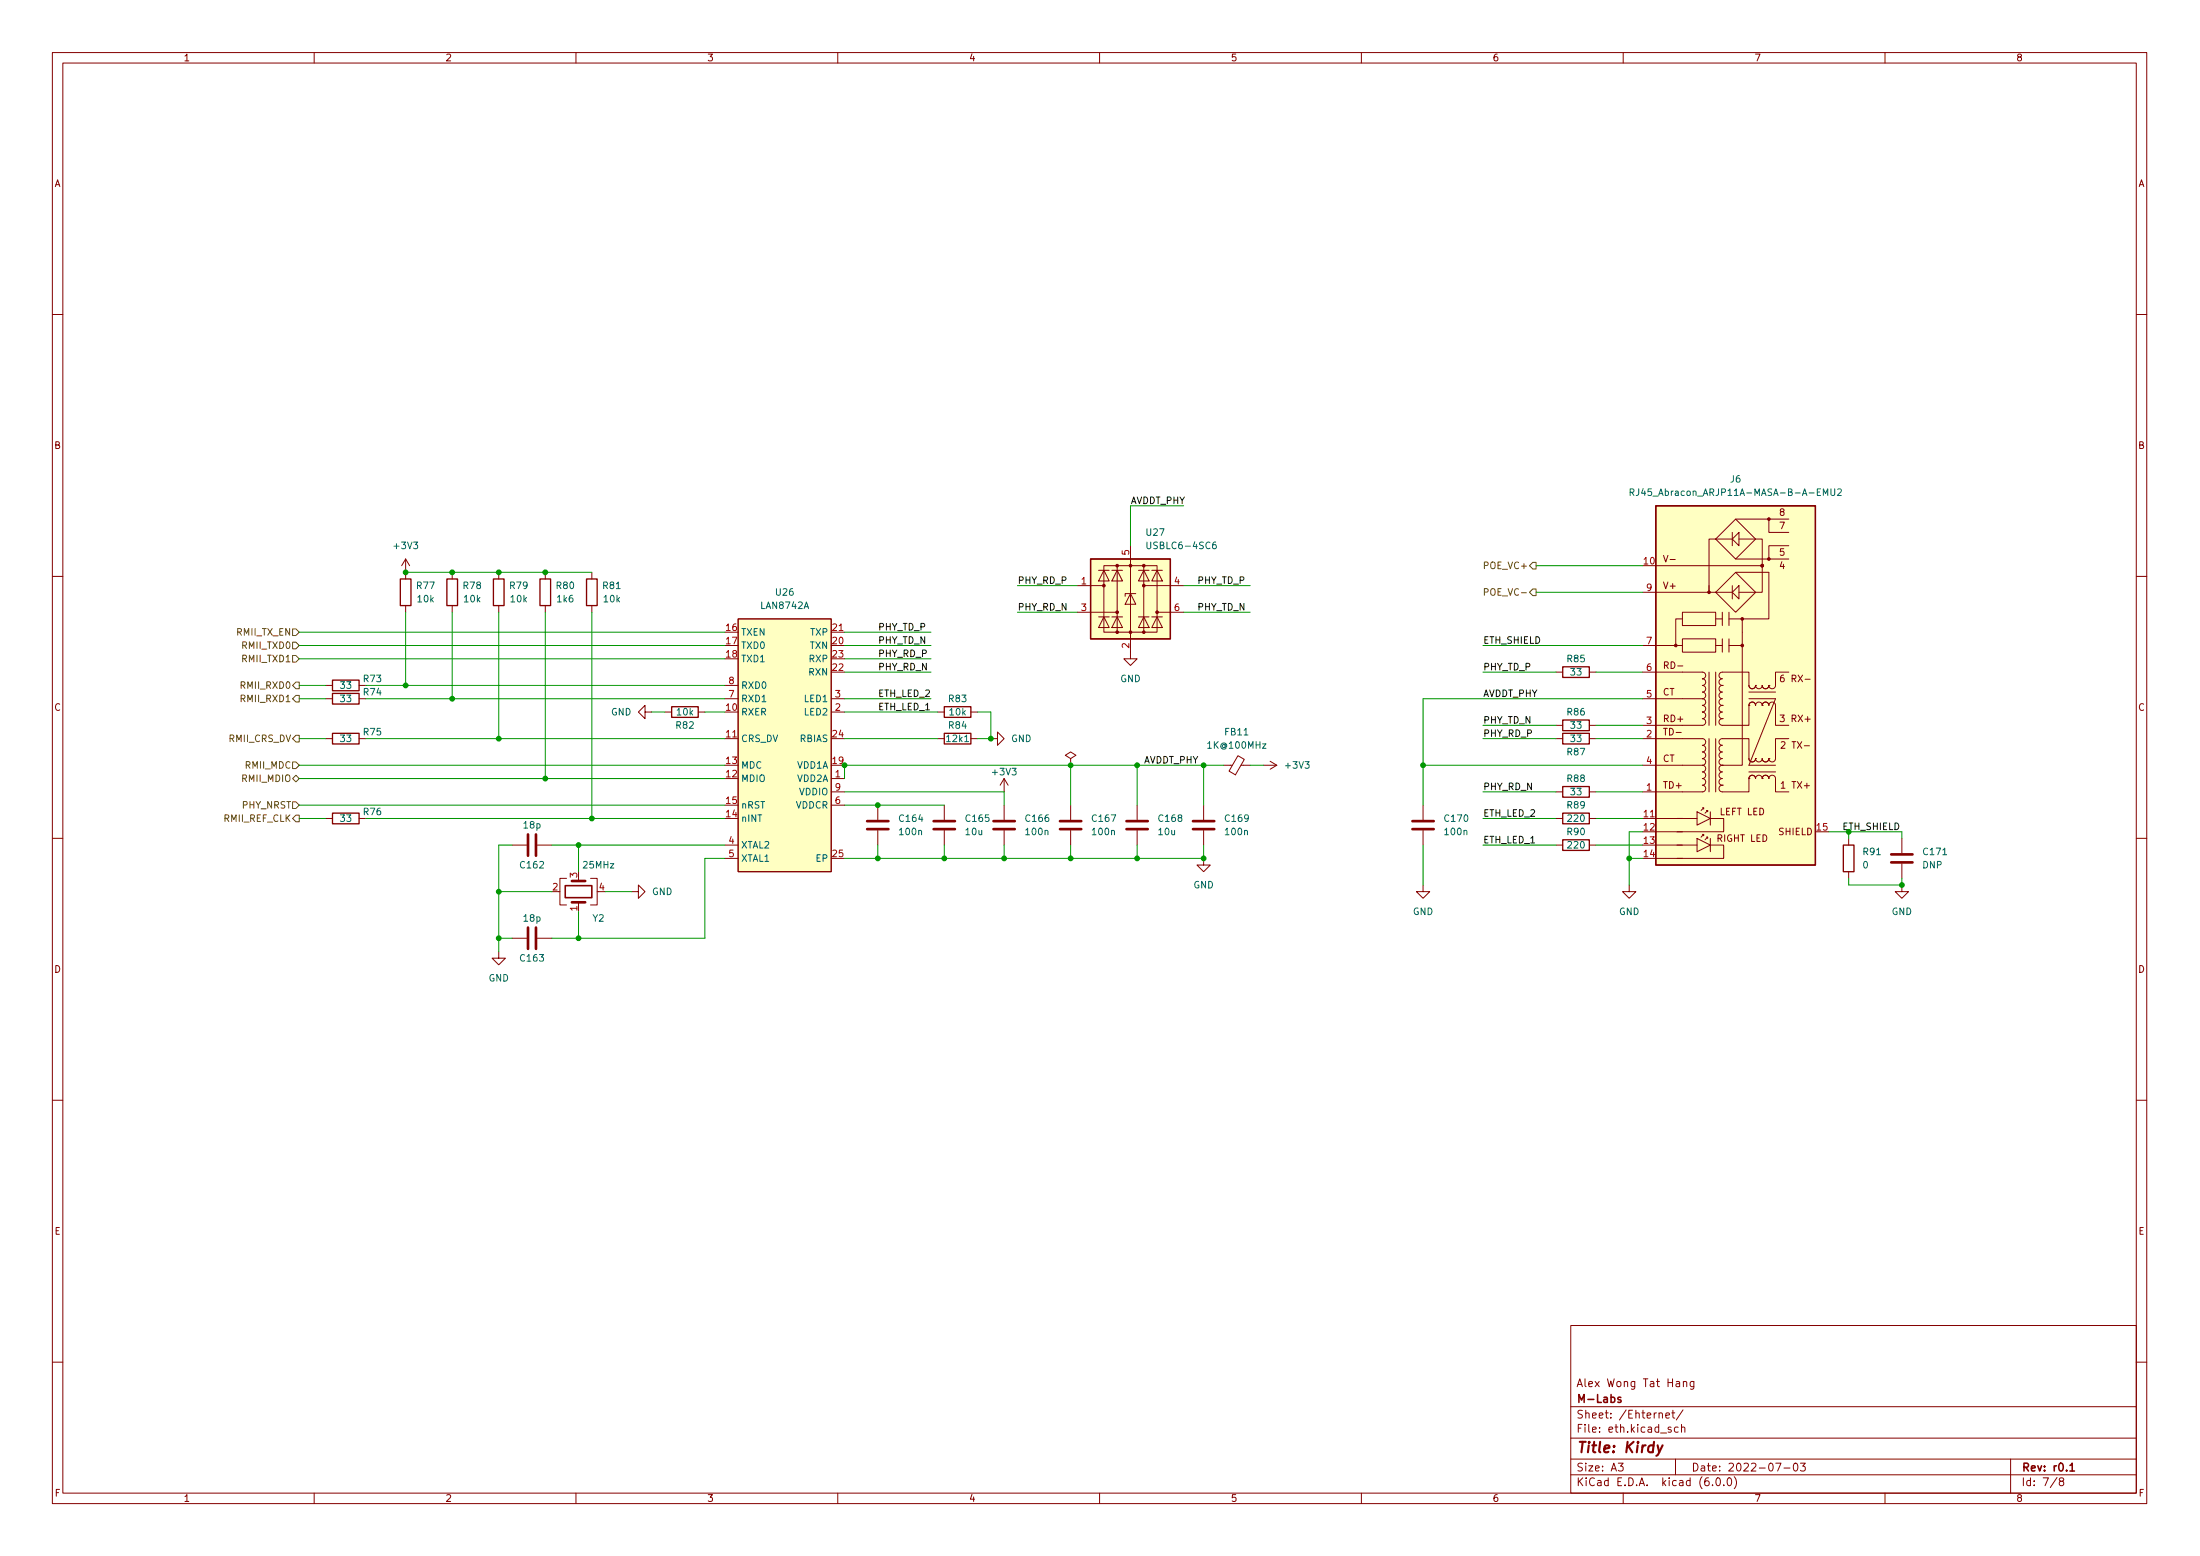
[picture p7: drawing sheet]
<svg xmlns="http://www.w3.org/2000/svg" width="420mm" height="297mm" viewBox="0 0 420 297" stroke-linecap="round" stroke-linejoin="round" font-family="sans-serif">
<g fill="none" stroke="#840000" stroke-width=".19">
<path d="M10 10h400v277h-400zM12 12h396v273h-396zM60 10v2M110 10v2M160 10v2M210 10v2M260 10v2M310 10v2M360 10v2M10 60h2M408 60h2M331.5 99.1l3.8 3.8-3.8 3.8-3.8-3.8z"/>
<path d="M331.5 99.1h10.1M337.8 99.1v2.5h3.8M10 110h2M77.5 106.7v3.8M77.5 115.6v1.3M77.5 106.7l-.8 1.3M77.5 106.7l.7 1.3M86.4 109.3v1.2M86.4 115.6v1.3M95.2 109.3v1.2M95.2 115.6v1.3M104.1 109.3v1.2"/>
<path d="M104.1 115.6v1.3M113 109.3v1.2M113 115.6v1.3M141 118.1h17.7v48.3h-17.7zM205.7 111.8h5.1M205.7 116.9h7.7M209.8 117.8h2M209.8 108.9h2M210.8 117.8l1 2h-2zM210.8 108.9l1 2h-2zM212.3 117.8h2.1M212.3 108.9h2.1"/>
<path d="M213.4 108h5v12.7h-5zM213.4 117.8l1 2h-2.1zM213.4 108.9l1 2h-2.1zM213.4 108h-2.6v12.7h2.6M215.9 113.3l1 2.1h-2zM215.9 104.2v21.6h1.3l-1.3 1.2-1.3-1.2h1.3M216.9 113.3h-2v.5M217.4 117.8h2.1M217.4 108.9h2.1M218.4 108h2.6v12.7h-2.6M218.4 117.8l1.1 2h-2.1zM218.4 108.9l1.1 2h-2.1z"/>
<path d="M218.4 111.8h7.7M220 117.8h2M220 108.9h2M221 117.8l1 2h-2zM221 108.9l1 2h-2zM221 116.9h5.1M313.7 113.1h17.1M316.2 108h20.3M321.3 116.9h6.4v2.5h-6.4zM321.3 118.1h-1.3v5.1M327.7 102.9h-1.3v10.2v-1.3M327.7 118.1h1.2"/>
<path d="M327.7 102.9h3.1M328.9 116.9v2.5M330.2 118.1h2.5M330.2 116.9v2.5M330.8 101.6v2.6M330.8 111.8v2.5M331.5 109.3h6.3v8.8h-5.1M331.5 109.3l3.8 3.8-3.8 3.8-3.8-3.8zM331.5 106.7h10.1M332.1 102.9h4.4v10.2h-4.4M332.1 111.8v2.5l-1.3-1.2zM332.1 101.6v2.6l-1.3-1.3z"/>
<path d="M332.7 118.1v28h-3.8M341.6 104.2h-3.8v2.5M408 110h2M62.2 130.8h1.3M62.2 133.4h1.3M68.6 130.8h1.2M68.6 133.4h1.2M123.2 135.9v-1.2l-1.3 1.2 1.3 1.3v-1.3h1.3M127 135.9h1.3M133.3 135.9h1.3M138.4 130.8h2.6M138.4 133.4h2.6"/>
<path d="M158.7 133.4h2.6M158.7 135.9h2.6M158.7 120.7h2.6M179.1 135.9h1.2M185.4 135.9h1.3M297.2 138.5h1.2M297.2 128.3h1.2M303.5 138.5h1.3M303.5 128.3h1.3M313.7 128.3h11.4a.63 .63 0 0 1 .7 .6 .63 .63 0 0 1-.7 .7M313.7 133.4h11.4M313.7 123.2h7.6"/>
<path d="M321.3 122h6.4v2.5h-6.4zM325.1 135.9a.63 .63 0 0 1 .7 .7 .63 .63 0 0 1-.7 .6 .63 .63 0 0 1 .7 .6 .63 .63 0 0 1-.7 .7h-11.4M325.1 135.9h.1M325.1 134.7a.63 .63 0 0 1 .7 .6 .63 .63 0 0 1-.7 .6M325.1 134.7h.1M325.1 133.4a.63 .63 0 0 1 .7 .6 .63 .63 0 0 1-.7 .7M325.1 129.6a.63 .63 0 0 1 .7 .6 .63 .63 0 0 1-.7 .6 .63 .63 0 0 1 .7 .7 .63 .63 0 0 1-.7 .6 .63 .63 0 0 1 .7 .7 .63 .63 0 0 1-.7 .6M325.1 129.6h.1M326.4 128.3v10.2M327.7 123.2h1.2M327.7 128.3v10.2M328.9 137.2h.1"/>
<path d="M328.9 134.7a.63 .63 0 0 0-.6 .6 .63 .63 0 0 0 .6 .6 .63 .63 0 0 0-.6 .7 .63 .63 0 0 0 .6 .6M328.9 134.7h.1M328.9 130.8a.63 .63 0 0 0-.6 .7 .63 .63 0 0 0 .6 .6 .63 .63 0 0 0-.6 .7 .63 .63 0 0 0 .6 .6 .63 .63 0 0 0-.6 .6 .63 .63 0 0 0 .6 .7M328.9 130.8h.1M328.9 130.8a.63 .63 0 0 1-.6-.6 .63 .63 0 0 1 .6-.6 .63 .63 0 0 1-.6-.7 .63 .63 0 0 1 .6-.6h5.1v2.5a.64 .64 0 0 0 .6 .7 .64 .64 0 0 0 .7-.7M328.9 122v2.5M330.2 123.2h2.5M330.2 122v2.5M334 134.7v3.8h-5.1a.63 .63 0 0 1-.6-.7 .63 .63 0 0 1 .6-.6M334 134.7h.1M334 134.7a.64 .64 0 0 1 .6-.7 .64 .64 0 0 1 .7 .7 .64 .64 0 0 1 .6-.7 .64 .64 0 0 1 .6 .7M334 133.4h5.1l-5.1 12.7h5.1"/>
<path d="M334 132.1h5.1M335.3 130.8h.1M335.3 130.8a.64 .64 0 0 0 .6 .7 .64 .64 0 0 0 .6-.7 .64 .64 0 0 0 .7 .7 .64 .64 0 0 0 .6-.7M336.5 134.7a.64 .64 0 0 1 .7-.7 .64 .64 0 0 1 .6 .7 .64 .64 0 0 1 .7-.7 .64 .64 0 0 1 .6 .7v3.8h2.5M336.5 134.7h.1M337.8 130.8h.1M340.6 128.9h-.3l-.2 .3-.1 .7 .3 .3 .4-.2 .1-.4-.2-.2h-.3l-.3 .2M341.6 128.3h-2.5v2.5a.64 .64 0 0 1-.6 .7 .64 .64 0 0 1-.7-.7M344.7 129.7h1M62.2 156.2h1.3M62.2 141h1.3M68.6 156.2h1.2"/>
<path d="M68.6 141h1.2M138.4 141h2.6M158.7 151.2h2.6M158.7 148.6h2.6M158.7 153.7h2.6M167.6 153.7v2.8M167.6 158.5v2.8M179.1 141h1.2M180.3 153.7v2.8M180.3 158.5v2.8M185.4 141h1.3M189.2 141h1.3v-1.3l1.3 1.3-1.3 1.3v-1.3"/>
<path d="M191.8 148.6l-.8 1.3M191.8 148.6v2.6M191.8 153.7v2.8M191.8 158.5v2.8M191.8 148.6l.7 1.3M204.5 144.8l1-.6-1-.7-1 .7 1 .6v1.3M204.5 146.1h.1M204.5 153.7v2.8M204.5 158.5v2.8M217.2 153.7v2.8M217.2 158.5v2.8M229.9 153.7v2.8"/>
<path d="M229.9 158.5v2.8M233.7 146.1h1.6M236.4 144.3l1.2 .7-1.7 2.9-1.2-.7zM237 146.1h1.8M241.3 146.1h2.5M242.6 145.3l1.2 .8M243.8 146.1l-1.2 .7M271.8 153.7v2.8M271.8 158.5v2.8M297.2 156.2h1.2M297.2 151.2h1.2M297.2 141h1.2"/>
<path d="M303.5 156.2h1.3M303.5 151.2h1.3M303.5 141h1.3M313.7 141h11.4a.63 .63 0 0 1 .7 .6 .63 .63 0 0 1-.7 .7 .63 .63 0 0 1 .7 .6 .63 .63 0 0 1-.7 .6 .63 .63 0 0 1 .7 .7 .63 .63 0 0 1-.7 .6M313.7 146.1h11.4M313.7 156.2h10.4M316.2 158.8h5.1M324.1 155l2.5 1.2-2.5 1.3zM325.1 146.1a.63 .63 0 0 1 .7 .6 .63 .63 0 0 1-.7 .7 .63 .63 0 0 1 .7 .6 .63 .63 0 0 1-.7 .6M325.1 144.8a.63 .63 0 0 1 .7 .7 .63 .63 0 0 1-.7 .6M325.1 144.8h.1M325.1 148.6a.63 .63 0 0 1 .7 .7 .63 .63 0 0 1-.7 .6 .63 .63 0 0 1 .7 .6 .63 .63 0 0 1-.7 .7h-11.4"/>
<path d="M325.1 148.6h.1M325.1 159.3h.3M325.1 154.2h.3M325.4 159.5v-.2l-.5 .5M325.4 154.5v-.3l-.5 .5M325.9 159.8h.2M325.9 154.7h.2M326.1 155v-.3l-.5 .5M326.4 141v10.2M326.6 156.2h2.6v2.6h-8.9M326.6 155v2.5M327.7 141v10.2"/>
<path d="M328.9 149.9h.1M328.9 146.1a.63 .63 0 0 0-.6 .6 .63 .63 0 0 0 .6 .7 .63 .63 0 0 0-.6 .6 .63 .63 0 0 0 .6 .6 .63 .63 0 0 0-.6 .7 .63 .63 0 0 0 .6 .6M328.9 146.1h.1M334 148.6v2.6h-5.1a.63 .63 0 0 1-.6-.7 .63 .63 0 0 1 .6-.6M334 148.6h.1M334 148.6a.64 .64 0 0 1 .6-.6 .64 .64 0 0 1 .7 .6 .64 .64 0 0 1 .6-.6 .64 .64 0 0 1 .6 .6M334 147.4h5.1M335.3 144.8a.64 .64 0 0 1-.7 .7 .64 .64 0 0 1-.6-.7v-3.8h-5.1a.63 .63 0 0 0-.6 .6 .63 .63 0 0 0 .6 .7 .63 .63 0 0 0-.6 .6 .63 .63 0 0 0 .6 .6 .63 .63 0 0 0-.6 .7 .63 .63 0 0 0 .6 .6 .63 .63 0 0 0-.6 .7 .63 .63 0 0 0 .6 .6M335.3 144.8h.1M335.3 144.8a.64 .64 0 0 0 .6 .7 .64 .64 0 0 0 .6-.7 .64 .64 0 0 0 .7 .7 .64 .64 0 0 0 .6-.7M336.5 148.6a.64 .64 0 0 1 .7-.6 .64 .64 0 0 1 .6 .6 .64 .64 0 0 1 .7-.6 .64 .64 0 0 1 .6 .6v2.6h2.5M336.5 148.6h.1"/>
<path d="M337.8 144.8h.1M340.2 141.7l.5-.1 .2 .3-.8 1h.8M341.6 141h-2.5v3.8a.64 .64 0 0 1-.6 .7 .64 .64 0 0 1-.7-.7M10 160h2M97.8 179.1h2.8M97.8 161.3h2.8M102.6 179.1h2.8M102.6 161.3h2.8M108.2 167.7h-1.3v5.1h1.3M110.5 167.7v.5M110.5 172.2v.6M112.8 167.7h1.2v5.1h-1.2"/>
<path d="M120.6 170.2h1.3v-1.3l1.3 1.3-1.3 1.3v-1.3M138.4 163.9h2.6M138.4 161.3h2.6M229.9 163.9v1.2h1.2l-1.2 1.3-1.3-1.3h1.3M271.8 168.9v1.3h1.2l-1.2 1.3-1.3-1.3h1.3M297.2 161.3h1.2M303.5 161.3h1.3M311.1 168.9v1.3h1.3l-1.3 1.3-1.2-1.3h1.2M316.2 163.9h5.1M316.2 161.3h7.9M324.1 160.1l2.5 1.2-2.5 1.3zM326.1 160.1v-.3l-.5 .5"/>
<path d="M326.6 161.3h2.6v2.6h-8.9M326.6 160.1v2.5M353.1 160.1v1.2M353.1 166.4v1.3M363.2 168.9v1.3h1.3l-1.3 1.3-1.3-1.3h1.3M363.2 160.1v2.8M363.2 164.9v2.8M408 160h2M95.2 181.6v1.3h1.3l-1.3 1.3-1.2-1.3h1.2M10 210h2M408 210h2M300 253h108v32h-108z"/>
<path d="M10 260h2M300 278.5h108M300 274.5h108M300 268.5h108M309.1 279.3h.9l-.5 .6 .4 .1v.7l-.2 .1-.6-.1M316.8 269.9l.3-.2 .3 .1 .1 .9M318.1 270.2l.8-.1-.1-.3-.4-.1-.3 .2 .1 .7h.6M319.1 272.5l-.3-.1-.2 .2v.2l.5 .2v.3h-.5M319.3 269.7h.6M319.5 269.2v1.3l.4 .2M320 278.5v3M320.5 272.5l-.4-.1-.3 .3 .1 .6h.6"/>
<path d="M321.1 272.6l.3-.2 .3 .1 .1 .9M321.1 271.9v1.5M321.4 269.1l-1.3 2M321.5 263.9l.2-.2 .4 .1v.9M321.5 263.7v1M323.5 263.7v1.2l-.3 .3-.3-.1M323.5 263.8l-.4-.1-.3 .3 .1 .6h.6M339.1 279.3h1l-.6 1.5M342.7 279.4l.2-.1a.8 .8 0 0 1 .5 .8 .8 .8 0 0 1-.5 .7 1 1 0 0 1-.2-1.4zM343.8 279.3h1l-.5 .6 .4 .1v.7l-.2 .1-.7-.1M384 278.5v6.5M408 260h2"/>
<path d="M60 285v2M110 285v2M160 285v2M210 285v2M260 285v2M300 281.5h108M310 285v2M327.1 283.5v.1M327.9 282.2l.2-.1a.8 .8 0 0 1 .5 .8 .8 .8 0 0 1-.5 .7 1 1 0 0 1-.2-1.4zM329.2 283.5v.1M330.1 282.2l.1-.1a.8 .8 0 0 1 .5 .8 .8 .8 0 0 1-.5 .7 1 1 0 0 1-.1-1.4zM331.2 281.9a1.72 1.72 0 0 1 0 2.3"/>
<path d="M340.7 280.2h1.2M360 285v2M392.9 282l-1.3 2M393.6 282.8l-.3-.3 .1-.2 .2-.2 .4 .1 .1 .2v.2l-.7 .2-.1 .2v.3l.3 .3 .4-.1 .1-.2v-.4l-.3-.1"/>
</g>
<path d="M107.9 169.1h5.1v2.3h-5.1zM309.5 266.8l-.3-.1-.2 .2v.2l.5 .2v.3h-.5M395.3 279.7l.5-.4v1.5M395.3 280.8h.9" fill="none" stroke="#840000" stroke-width=".3"/>
<path d="M316.6 275.9l.3 1.3M317.5 275.9l-.9 1.8-.3 .2" fill="none" stroke="#840000" stroke-width=".4"/>
<g fill="none" stroke="#840000" stroke-width=".51">
<path d="M100.8 159.3v4.1M102.4 159.3v4.1M165.6 158.3h4.1M165.6 156.8h4.1M178.3 158.3h4.1M178.3 156.8h4.1M189.7 158.3h4.1M189.7 156.8h4.1M202.4 158.3h4.1M202.4 156.8h4.1M215.1 158.3h4.1M215.1 156.8h4.1"/>
<path d="M227.8 158.3h4.1M227.8 156.8h4.1M269.7 158.3h4.1M269.7 156.8h4.1M100.8 177.1v4M102.4 177.1v4M109.2 172.2h2.6M109.2 168.2h2.6M361.2 164.6h4.1M361.2 163.1h4.1"/>
</g>
<g fill="none" stroke="#840000" stroke-width=".25">
<path d="M316.2 96.6h30.5v68.5h-30.5zM76.5 110.5h2v5.1h-2zM85.3 110.5h2.1v5.1h-2.1zM94.2 110.5h2.1v5.1h-2.1zM103.1 110.5h2.1v5.1h-2.1zM112 110.5h2v5.1h-2zM208.3 106.7h15.2v15.3h-15.2zM63.5 129.8h5.1v2.1h-5.1zM63.5 132.4h5.1v2h-5.1zM63.5 140h5.1v2h-5.1zM128.3 134.9h5v2h-5zM180.3 140h5.1v2h-5.1z"/>
<path d="M180.3 134.9h5.1v2h-5.1zM298.4 137.5h5.1v2h-5.1zM298.4 140h5.1v2h-5.1zM298.4 127.3h5.1v2h-5.1zM63.5 155.2h5.1v2.1h-5.1zM298.4 150.2h5.1v2h-5.1zM298.4 155.2h5.1v2.1h-5.1zM298.4 160.3h5.1v2h-5.1zM352 161.3h2.1v5.1h-2.1z"/>
</g>
<g fill="#ffffc2" stroke="#ffffc2" stroke-width=".19">
<path d="M316.2 96.6h30.5v68.5h-30.5z"/>
<path d="M141 118.1h17.7v48.3h-17.7z"/>
<path d="M208.3 106.7h15.2v15.3h-15.2z"/>
</g>
<g fill="#840000" stroke="#840000" stroke-width=".19">
<circle cx="332.7" cy="123.2" r=".25"/>
<circle cx="320" cy="123.2" r=".25"/>
<circle cx="326.4" cy="113.1" r=".25"/>
<circle cx="332.7" cy="118.1" r=".25"/>
<circle cx="336.5" cy="108" r=".25"/>
<circle cx="337.8" cy="106.7" r=".25"/>
<circle cx="337.8" cy="99.1" r=".25"/>
<circle cx="210.8" cy="111.8" r=".25"/>
<circle cx="213.4" cy="120.7" r=".25"/>
<circle cx="213.4" cy="116.9" r=".25"/>
<circle cx="213.4" cy="108" r=".25"/>
<circle cx="215.9" cy="120.7" r=".25"/>
<circle cx="215.9" cy="108" r=".25"/>
<circle cx="218.4" cy="120.7" r=".25"/>
<circle cx="218.4" cy="111.8" r=".25"/>
<circle cx="218.4" cy="108" r=".25"/>
<circle cx="221" cy="116.9" r=".25"/>
</g>
<path d="M311.3 94l.6-.1 .2-.2-.1-.3-.7-.1v1.3M311.6 94l.5 .6M313 93.3l-.1 1.1-.4 .2M348.2 94.6v-1.3l.4 .9 .5-.9v1.3M349.7 93.3v1l.2 .3 .4-.1 .1-.2v-1M350.9 93.4l.5-.1 .3 .4-.8 .9h.8M219.1 103.5v1l.2 .3 .4-.1 .1-.2v-1M232.2 103.5h-.4a.86 .86 0 0 0 0 1.3l.4-.2 .1-.4-.2-.2h-.3l-.2 .2" fill="none" stroke="#006464" stroke-width=".19"/>
<g fill="none" stroke="#725600" stroke-width=".19">
<path d="M283.5 113h.6l.1-.2v-.3l-.7-.1v1.2M292.7 112.4h.7v1.3h-.7l-.6-.6zM292.7 107.4h.7v1.2h-.7l-.6-.6zM55.9 125.1h.6l.6 .7-.6 .6h-.6zM55.9 120.1h.6l.6 .6-.6 .6h-.6zM55.9 122.6h.6l.6 .6-.6 .7h-.6zM56.5 132.8h.6v1.2h-.6l-.6-.6zM56.5 130.2h.6v1.3h-.6l-.6-.7zM55.9 153.1h.6l.6 .6-.6 .6h-.6zM55.9 145.5h.6l.6 .6-.6 .6h-.6zM55.9 141l.6-.6h.6v1.2h-.6zM55.9 148.6l.6-.6 .6 .6-.6 .7z"/>
<path d="M56.5 155.6h.6v1.3h-.6l-.6-.7z"/>
</g>
<g fill="none" stroke="#009600" stroke-width=".19">
<path d="M226.1 96.6h-10.2v7.6M77.5 109.3h35.5M77.5 116.9v13.9M86.4 116.9v16.5M95.2 116.9v24.1M104.1 116.9v31.7M113 116.9v39.3M194.3 116.9h11.4M194.3 111.8h11.4M226.1 116.9h12.7M226.1 111.8h12.7M293.4 113.1h20.3"/>
<path d="M293.4 108h20.3M57.1 133.4h5.1M57.1 130.8h5.1M57.1 125.8h81.3M57.1 123.2h81.3M57.1 120.7h81.3M69.8 133.4h68.6M69.8 130.8h68.6M124.5 135.9h2.5M134.6 135.9h3.8M161.3 133.4h16.5M161.3 135.9h17.8"/>
<path d="M161.3 125.8h16.5M161.3 123.2h16.5M161.3 120.7h16.5M161.3 128.3h16.5M186.7 135.9h2.5v5.1h-2.5M283.2 138.5h14M283.2 123.2h30.5M283.2 128.3h14M304.8 138.5h8.9M304.8 128.3h8.9M313.7 133.4h-41.9v20.3M57.1 141h5.1"/>
<path d="M57.1 146.1h81.3M57.1 156.2h5.1M57.1 148.6h81.3M57.1 153.7h81.3M69.8 141h68.6M69.8 156.2h68.6M161.3 151.2h30.5v2.5M161.3 141h17.8M161.3 153.7h19M204.5 146.1v7.6M217.2 146.1v7.6M229.9 146.1v7.6"/>
<path d="M233.7 146.1h-72.4v2.5M238.8 146.1h2.5M271.8 146.1h41.9M283.2 141h14M283.2 156.2h14M283.2 151.2h14M304.8 141h8.9M304.8 156.2h8.9M304.8 151.2h8.9M313.7 158.8h-2.6v10.1M349.2 158.8h14v1.3M353.1 158.8v1.3"/>
<path d="M95.2 170.2h10.2M95.2 179.1h2.6M97.8 161.3h-2.6v20.3M105.4 161.3h33M110.5 161.3v5.1M110.5 174v5.1M115.6 170.2h5M138.4 163.9h-3.8v15.2h-29.2M167.6 161.3v2.6M180.3 161.3v2.6M191.8 161.3v2.6M204.5 161.3v2.6"/>
<path d="M217.2 161.3v2.6M229.9 161.3v2.6h-68.6M271.8 161.3v7.6M283.2 161.3h14M304.8 161.3h8.9M311.1 163.9h2.6M353.1 167.7v1.2h10.1v-1.2"/>
</g>
<g fill="#009600" stroke="#009600" stroke-width=".19">
<circle cx="363.2" cy="168.9" r=".46"/>
<circle cx="311.1" cy="163.9" r=".46"/>
<circle cx="167.6" cy="163.9" r=".46"/>
<circle cx="161.3" cy="146.1" r=".46"/>
<circle cx="180.3" cy="163.9" r=".46"/>
<circle cx="167.6" cy="153.7" r=".46"/>
<circle cx="95.2" cy="141" r=".46"/>
<circle cx="86.4" cy="133.4" r=".46"/>
<circle cx="77.5" cy="130.8" r=".46"/>
<circle cx="104.1" cy="109.3" r=".46"/>
<circle cx="95.2" cy="109.3" r=".46"/>
<circle cx="77.5" cy="109.3" r=".46"/>
<circle cx="86.4" cy="109.3" r=".46"/>
<circle cx="191.8" cy="163.9" r=".46"/>
<circle cx="204.5" cy="163.9" r=".46"/>
<circle cx="229.9" cy="163.9" r=".46"/>
<circle cx="217.2" cy="163.9" r=".46"/>
<circle cx="189.2" cy="141" r=".46"/>
<circle cx="204.5" cy="146.1" r=".46"/>
<circle cx="217.2" cy="146.1" r=".46"/>
<circle cx="229.9" cy="146.1" r=".46"/>
<circle cx="95.2" cy="179.1" r=".46"/>
<circle cx="95.2" cy="170.2" r=".46"/>
<circle cx="110.5" cy="179.1" r=".46"/>
<circle cx="113" cy="156.2" r=".46"/>
<circle cx="104.1" cy="148.6" r=".46"/>
<circle cx="110.5" cy="161.3" r=".46"/>
<circle cx="271.8" cy="146.1" r=".46"/>
</g>
<text font-size="2.8" fill="#840000" x="301" y="277.3">Title: Kirdy</text>
<g font-size="2.1" fill="#840000">
<text x="301" y="267.8">M-Labs</text>
<text x="301" y="264.8">Alex Wong Tat Hang</text>
<text x="301" y="273.5">File: eth.kicad_sch</text>
<text x="301" y="270.8">Sheet: /Ehternet/</text>
<text x="301" y="280.9">Size: A3</text>
<text x="323" y="280.9">Date: 2022-07-03</text>
<text x="386" y="280.9">Rev: r0.1</text>
<text x="301" y="283.7">KiCad E.D.A. kicad (6.0.0)</text>
<text x="386" y="283.7">Id: 7/8</text>
</g>
<g font-size="1.8" fill="#840000">
<text x="35" y="11.7">1</text>
<text x="85" y="11.7">2</text>
<text x="135" y="11.7">3</text>
<text x="185" y="11.7">4</text>
<text x="235" y="11.7">5</text>
<text x="285" y="11.7">6</text>
<text x="335" y="11.7">7</text>
<text x="385" y="11.7">8</text>
<text x="10.3" y="35.7">A</text>
<text x="408.3" y="35.7">A</text>
<text x="10.3" y="85.7">B</text>
<text x="408.3" y="85.7">B</text>
<text x="339.9" y="101">7</text>
<text x="339.9" y="98.5">8</text>
<text x="318" y="107.4">V-</text>
<text x="339.9" y="106.1">5</text>
<text x="317.8" y="112.4">V+</text>
<text x="339.9" y="108.6">4</text>
<text x="318.1" y="127.7">RD-</text>
<text x="340.6" y="130.2">6 RX-</text>
<text x="10.3" y="135.7">C</text>
<text x="317.5" y="132.8">CT</text>
<text x="317.8" y="137.8">RD+</text>
<text x="340.4" y="137.8">3 RX+</text>
<text x="408.3" y="135.7">C</text>
<text x="318" y="140.4">TD-</text>
<text x="340.7" y="142.9">2 TX-</text>
<text x="317.5" y="145.5">CT</text>
<text x="317.8" y="150.5">TD+</text>
<text x="328.5" y="155.6">LEFT LED</text>
<text x="340.5" y="150.5">1 TX+</text>
<text x="328" y="160.7">RIGHT LED</text>
<text x="339.7" y="159.4">SHIELD</text>
<text x="10.3" y="185.7">D</text>
<text x="408.3" y="185.7">D</text>
<text x="10.4" y="235.7">E</text>
<text x="408.4" y="235.7">E</text>
<text x="10.4" y="285.7">F</text>
<text x="35" y="286.7">1</text>
<text x="85" y="286.7">2</text>
<text x="135" y="286.7">3</text>
<text x="185" y="286.7">4</text>
<text x="235" y="286.7">5</text>
<text x="285" y="286.7">6</text>
<text x="335" y="286.7">7</text>
<text x="385" y="286.7">8</text>
<text x="408.4" y="285.7">F</text>
</g>
<g font-size="1.8" fill="#006464">
<text x="313.3" y="94.7">RJ45_Abracon_ARJP11A-MASA-B-A-EMU2</text>
<text x="330.5" y="92.1">J6</text>
<text x="75.4" y="104.8">+3V3</text>
<text x="219" y="102.3">U27</text>
<text x="219.6" y="104.8">USBLC6-4SC6</text>
<text x="79.7" y="112.4">R77</text>
<text x="88.5" y="112.4">R78</text>
<text x="97.4" y="112.4">R79</text>
<text x="106.3" y="112.4">R80</text>
<text x="115.2" y="112.4">R81</text>
<text x="148.2" y="113.7">U26</text>
<text x="79.8" y="115">10k</text>
<text x="88.7" y="115">10k</text>
<text x="97.6" y="115">10k</text>
<text x="106.5" y="115">1k6</text>
<text x="115.4" y="115">10k</text>
<text x="145.4" y="116.2">LAN8742A</text>
<text x="141.5" y="121.3">TXEN</text>
<text x="141.5" y="123.9">TXD0</text>
<text x="154.7" y="123.9">TXN</text>
<text x="154.8" y="121.3">TXP</text>
<text x="65.1" y="131.5">33</text>
<text x="69.5" y="130.2">R73</text>
<text x="141.5" y="126.4">TXD1</text>
<text x="141.5" y="131.5">RXD0</text>
<text x="154.5" y="128.9">RXN</text>
<text x="154.6" y="126.4">RXP</text>
<text x="213.9" y="130.2">GND</text>
<text x="299.4" y="126.4">R85</text>
<text x="300" y="128.9">33</text>
<text x="65.1" y="134">33</text>
<text x="69.5" y="132.8">R74</text>
<text x="116.7" y="136.6">GND</text>
<text x="129.3" y="136.6">10k</text>
<text x="141.5" y="136.6">RXER</text>
<text x="141.5" y="134">RXD1</text>
<text x="153.7" y="136.6">LED2</text>
<text x="153.7" y="134">LED1</text>
<text x="181.3" y="134">R83</text>
<text x="181.4" y="136.6">10k</text>
<text x="299.4" y="136.6">R86</text>
<text x="65.1" y="141.6">33</text>
<text x="69.5" y="140.4">R75</text>
<text x="129.2" y="139.1">R82</text>
<text x="141.5" y="141.6">CRS_DV</text>
<text x="152.7" y="141.6">RBIAS</text>
<text x="180.9" y="141.6">12k1</text>
<text x="181.3" y="139.1">R84</text>
<text x="193.1" y="141.6">GND</text>
<text x="230.9" y="142.9">1K@100MHz</text>
<text x="234" y="140.4">FB11</text>
<text x="300" y="139.1">33</text>
<text x="300" y="141.6">33</text>
<text x="141.5" y="149.3">MDIO</text>
<text x="141.5" y="146.7">MDC</text>
<text x="152.2" y="149.3">VDD2A</text>
<text x="152.2" y="146.7">VDD1A</text>
<text x="189.7" y="148">+3V3</text>
<text x="245.6" y="146.7">+3V3</text>
<text x="299.4" y="149.3">R88</text>
<text x="299.4" y="144.2">R87</text>
<text x="69.5" y="155.6">R76</text>
<text x="141.5" y="154.3">nRST</text>
<text x="152" y="154.3">VDDCR</text>
<text x="152.6" y="151.8">VDDIO</text>
<text x="299.4" y="154.3">R89</text>
<text x="300" y="151.8">33</text>
<text x="65.1" y="156.9">33</text>
<text x="100.1" y="158.2">18p</text>
<text x="141.5" y="156.9">nINT</text>
<text x="141.5" y="162">XTAL2</text>
<text x="171.9" y="156.9">C164</text>
<text x="171.9" y="159.4">100n</text>
<text x="184.5" y="159.4">10u</text>
<text x="184.6" y="156.9">C165</text>
<text x="196" y="156.9">C166</text>
<text x="196" y="159.4">100n</text>
<text x="208.7" y="156.9">C167</text>
<text x="208.7" y="159.4">100n</text>
<text x="221.3" y="159.4">10u</text>
<text x="221.4" y="156.9">C168</text>
<text x="234.1" y="156.9">C169</text>
<text x="234.1" y="159.4">100n</text>
<text x="276" y="156.9">C170</text>
<text x="276" y="159.4">100n</text>
<text x="299.4" y="159.4">R90</text>
<text x="299.5" y="156.9">220</text>
<text x="299.5" y="162">220</text>
<text x="99.5" y="165.8">C162</text>
<text x="111.5" y="165.8">25MHz</text>
<text x="141.5" y="164.5">XTAL1</text>
<text x="155.9" y="164.5">EP</text>
<text x="355.8" y="165.8">0</text>
<text x="355.9" y="163.2">R91</text>
<text x="367.2" y="165.8">DNP</text>
<text x="367.4" y="163.2">C171</text>
<text x="124.5" y="170.9">GND</text>
<text x="227.9" y="169.6">GND</text>
<text x="100.1" y="175.9">18p</text>
<text x="113.2" y="175.9">Y2</text>
<text x="269.8" y="174.7">GND</text>
<text x="309.2" y="174.7">GND</text>
<text x="361.3" y="174.7">GND</text>
<text x="99.5" y="183.6">C163</text>
<text x="93.3" y="187.4">GND</text>
</g>
<g font-size="1.8" fill="#0f0f0f">
<text x="215.9" y="96.2">AVDDT_PHY</text>
<text x="194.3" y="111.4">PHY_RD_P</text>
<text x="228.6" y="111.4">PHY_TD_P</text>
<text x="194.3" y="116.5">PHY_RD_N</text>
<text x="228.6" y="116.5">PHY_TD_N</text>
<text x="167.6" y="120.3">PHY_TD_P</text>
<text x="167.6" y="122.9">PHY_TD_N</text>
<text x="167.6" y="125.4">PHY_RD_P</text>
<text x="283.2" y="122.9">ETH_SHIELD</text>
<text x="167.6" y="128">PHY_RD_N</text>
<text x="283.2" y="128">PHY_TD_P</text>
<text x="167.6" y="133">ETH_LED_2</text>
<text x="167.6" y="135.6">ETH_LED_1</text>
<text x="283.2" y="133">AVDDT_PHY</text>
<text x="283.2" y="140.7">PHY_RD_P</text>
<text x="283.2" y="138.1">PHY_TD_N</text>
<text x="218.4" y="145.7">AVDDT_PHY</text>
<text x="283.2" y="150.8">PHY_RD_N</text>
<text x="283.2" y="155.9">ETH_LED_2</text>
<text x="283.2" y="161">ETH_LED_1</text>
</g>
<g font-size="1.8" fill="#a90000">
<text x="215.6" y="105.9" transform="rotate(-90 215.6 105.9)">5</text>
<text x="314" y="107.7">10</text>
<text x="206.5" y="111.5">1</text>
<text x="224.3" y="111.5">4</text>
<text x="314.5" y="112.8">9</text>
<text x="206.5" y="116.6">3</text>
<text x="224.3" y="116.6">6</text>
<text x="138.7" y="120.4">16</text>
<text x="138.7" y="123">17</text>
<text x="138.7" y="125.5">18</text>
<text x="159" y="123">20</text>
<text x="159" y="120.4">21</text>
<text x="159" y="125.5">23</text>
<text x="215.6" y="123.7" transform="rotate(-90 215.6 123.7)">2</text>
<text x="314.5" y="123">7</text>
<text x="139.2" y="130.6">8</text>
<text x="159" y="128.1">22</text>
<text x="314.5" y="128.1">6</text>
<text x="138.7" y="135.7">10</text>
<text x="139.2" y="133.1">7</text>
<text x="159.5" y="135.7">2</text>
<text x="159.5" y="133.1">3</text>
<text x="314.5" y="133.1">5</text>
<text x="138.7" y="140.8">11</text>
<text x="159" y="140.8">24</text>
<text x="314.5" y="140.8">2</text>
<text x="314.5" y="138.2">3</text>
<text x="138.7" y="148.4">12</text>
<text x="138.7" y="145.8">13</text>
<text x="159" y="145.8">19</text>
<text x="159.5" y="148.4">1</text>
<text x="314.5" y="145.8">4</text>
<text x="138.7" y="156">14</text>
<text x="138.7" y="153.5">15</text>
<text x="159.5" y="153.5">6</text>
<text x="159.5" y="150.9">9</text>
<text x="314" y="156">11</text>
<text x="314.5" y="150.9">1</text>
<text x="139.2" y="161.1">4</text>
<text x="314" y="158.5">12</text>
<text x="314" y="161.1">13</text>
<text x="347" y="158.5">15</text>
<text x="110.2" y="167.5" transform="rotate(-90 110.2 167.5)">3</text>
<text x="139.2" y="163.6">5</text>
<text x="159" y="163.6">25</text>
<text x="314" y="163.6">14</text>
<text x="105.6" y="170">2</text>
<text x="110.2" y="173.9" transform="rotate(-90 110.2 173.9)">1</text>
<text x="114.4" y="170">4</text>
</g>
<g font-size="1.8" fill="#725600">
<text x="283.7" y="108.6">POE_VC+</text>
<text x="284.1" y="113.7">POE_VC-</text>
<text x="45.3" y="121.3">RMII_TX_EN</text>
<text x="46.5" y="123.9">RMII_TXD0</text>
<text x="46.3" y="131.5">RMII_RXD0</text>
<text x="46.5" y="126.4">RMII_TXD1</text>
<text x="46.3" y="134">RMII_RXD1</text>
<text x="43.8" y="141.6">RMII_CRS_DV</text>
<text x="46.4" y="149.3">RMII_MDIO</text>
<text x="46.9" y="146.7">RMII_MDC</text>
<text x="46.3" y="154.3">PHY_NRST</text>
<text x="42.8" y="156.9">RMII_REF_CLK</text>
</g>
<text font-size="1.8" fill="#009600" x="351.8" y="158.4">ETH_SHIELD</text>
</svg>
